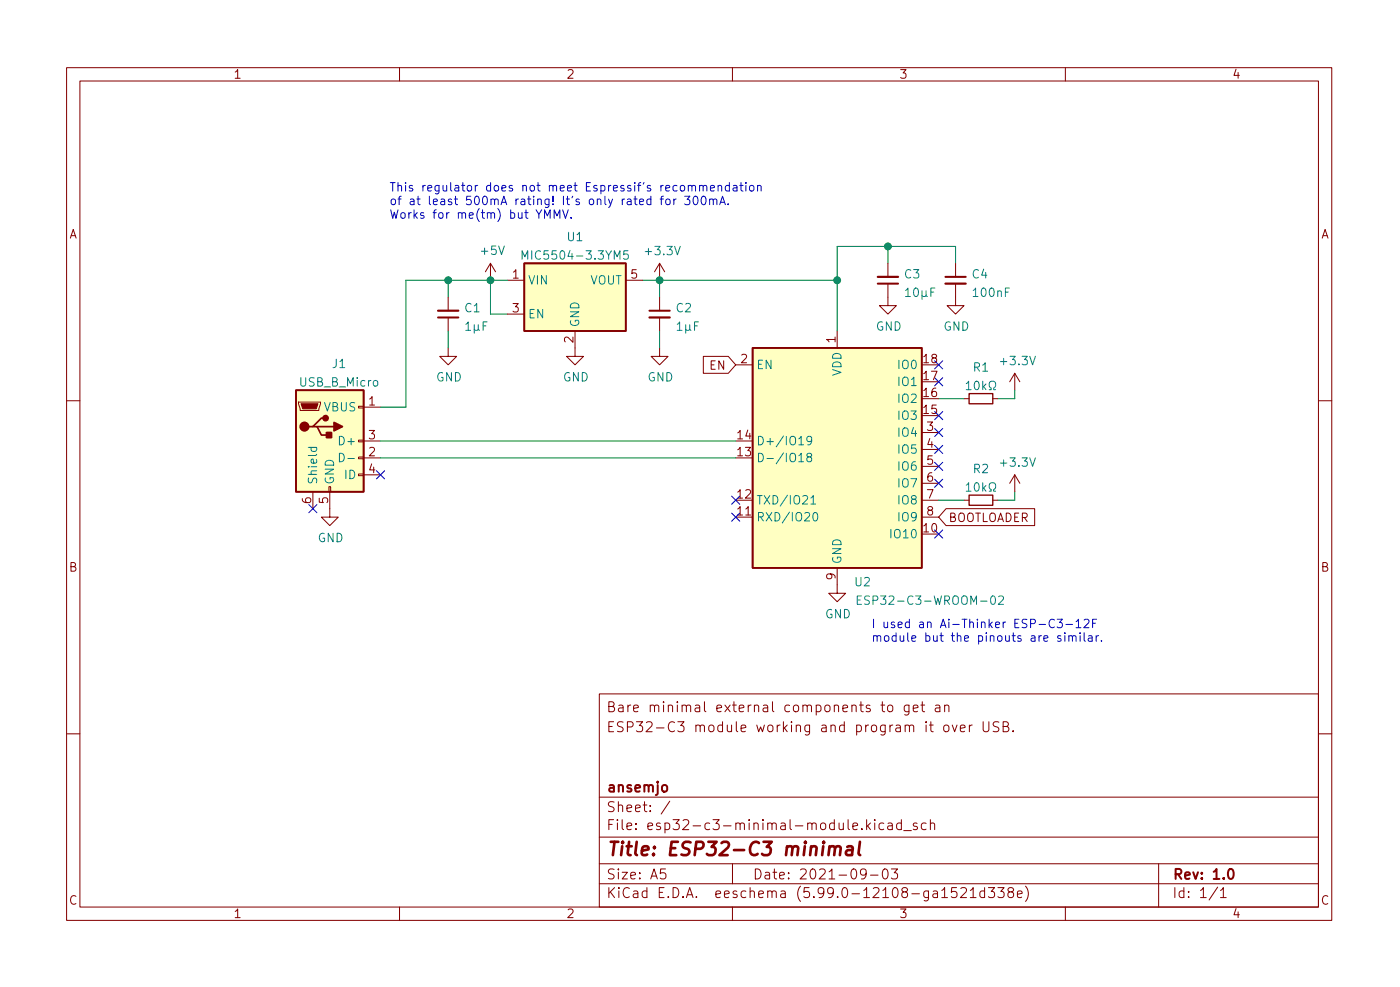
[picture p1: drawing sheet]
<svg xmlns="http://www.w3.org/2000/svg" width="210mm" height="148mm" viewBox="0 0 210 148" stroke-linecap="round" stroke-linejoin="round" font-family="sans-serif">
<g fill="none" stroke="#840000" stroke-width=".15">
<path d="M10 10.2h190v128h-190zM12 12.2h186v124h-186zM60 10.2v2M110 10.2v2M160 10.2v2M73.7 39.5l-.8 1.3M73.7 39.5v2.6M73.7 39.5l.7 1.3M99.1 39.5v2.6M99.1 39.5l-.8 1.3M99.1 39.5l.7 1.3M133.3 39.5v2.1"/>
<path d="M143.5 39.5v2.1M67.3 52.2v1.3h1.3l-1.3 1.3-1.3-1.3h1.3M67.3 44.6v2M67.3 47.7v2M76.2 42.1h2.5M76.2 47.2h2.5M86.4 49.7v3.8h1.2l-1.2 1.3-1.3-1.3h1.3M94 42.1h2.5M99.1 52.2v1.3h1.2l-1.2 1.3-1.3-1.3h1.3M99.1 44.6v2M99.1 47.7v2M105.6 53.5h3.8l1.1 1.3-1.1 1.2h-3.8z"/>
<path d="M110.5 54.8h2.5M125.7 49.7v2.5M133.3 42.6v3.3h1.3l-1.3 1.3-1.2-1.3h1.2M143.5 42.6v3.3h1.3l-1.3 1.3-1.3-1.3h1.3M144.8 59.9h.7M149.1 59.9h.8M152.4 56l-.8 1.3M152.4 56v2.6M152.4 56l.8 1.3M10 60.2h2M44.8 60.4h3.3v.2l-.2 1h-2.8zM47 73.8v2.6"/>
<path d="M49.4 73.1h.3v.7h-.3zM49.5 73.8v3.8h1.3l-1.3 1.3-1.2-1.3h1.2M53.8 71.2h.8v.2h-.8zM53.8 68.6h.8v.3h-.8zM53.8 66.1h.8v.2h-.8zM53.8 61h.8v.2h-.8zM54.6 61.1h2.5M54.6 68.7h2.5M54.6 66.2h2.5M54.6 71.3h2.5M110.5 77.6h2.5M138.4 75.1h2.6"/>
<path d="M138.4 77.6h2.6M138.4 64.9h2.6M138.4 67.5h2.6M138.4 70h2.6M138.4 72.6h2.6M142.1 76.4h13.3v2.5h-13.3l-1.1-1.3zM144.8 75.1h.7M149.1 75.1h.8M152.4 71.3v2.5M152.4 71.3l-.8 1.3M152.4 71.3l.8 1.3M198 60.2h2"/>
<path d="M125.7 85.3v3.8h1.3l-1.3 1.2-1.2-1.2h1.2M10 110.2h2M90 104.2h108v32h-108zM90 119.7h108M132.3 105.8h.6M132.5 105.3v1.3l.1 .2h.3M133.4 105.9a.41 .41 0 0 1 .7 .2v.5a.41 .41 0 0 1-.4 .3 .41 .41 0 0 1-.4-.3v-.5zM136.5 105.8v1.3a.41 .41 0 0 1-.6 .2M136.5 105.9l-.4-.1-.3 .3v.5l.1 .2h.6M137.2 106.3l.7-.1-.1-.3-.4-.1-.2 .3v.7h.6M138.3 105.8h.6M138.5 105.3v1.3l.1 .2h.3"/>
<path d="M140.5 105.9h.6l.1 .9M141.2 106.2l-.5 .1a.29 .29 0 0 0-.3 .3 .29 .29 0 0 0 .3 .2h.5M141.9 108.9a.41 .41 0 0 1 .6 .2v.5a.41 .41 0 0 1-.4 .3 .41 .41 0 0 1-.4-.3v-.5zM141.9 106a.37 .37 0 0 1 .6 .1v.7M141.9 105.8v1M143 108.8l.4 1 .3-1M144.2 109.3l.7-.1v-.3l-.5-.1-.2 .3 .1 .7h.6M145.6 108.8v1M146 108.8l-.3 .1-.1 .2M147.7 108.3v1.3l.2 .2h.3l.3-.2v-1.3M150 108.4l-.6-.1-.2 .2v.3a.71 .71 0 0 0 .7 .4l.1 .2-.1 .4h-.7M150.7 109.1l.6-.1 .1-.2v-.3l-.2-.2h-.5v1.5h.5a.4 .4 0 0 0 .3-.4 .4 .4 0 0 0-.3-.3"/>
<path d="M152.2 109.7v.1M198 110.2h2M60 136.2v2M90 132.7h108M90 129.7h108M90 125.7h108M99.9 130.4h-.7v.8l.2-.2 .5 .1 .1 .2-.1 .5-.2 .1h-.3l-.2-.1M100.6 120.3l-1.3 1.9M110 136.2v2M110 129.7v3M130.1 131.1l-.3 .3h-.3l-.3-.3v-.4l.2-.2 .4-.1 .2 .2a.99 .99 0 0 1-.3 1.3h-.3M130.2 123v1.5"/>
<path d="M130.3 124l.4 .5M130.7 131.4h1.2M130.7 123.5l-.5 .6M131.4 123v.2M131.4 123.5v1M132.7 130.5l.3-.1a.94 .94 0 0 1 0 1.5h-.1a1 1 0 0 1-.2-1.4zM132.7 123.6l-.4-.1-.3 .3v.5l.2 .2h.5M133.4 123.6h.5l.1 .9M133.9 130.4h.9l-.5 .6a.41 .41 0 0 1 .5 .3v.4l-.1 .2h-.6l-.2-.1M134 123.9l-.5 .1a.29 .29 0 0 0-.2 .3 .29 .29 0 0 0 .2 .2h.5M135.4 123.6l-.5-.1-.2 .3v.5l.1 .2h.6M135.4 123v1.5"/>
<path d="M135.7 124.7h1.2M137.7 123.6l-.3-.1-.2 .3v.2l.5 .1v.4h-.5M139.1 123.6l-.4-.1-.3 .3v.5l.1 .2h.6M139.7 123.7a.37 .37 0 0 1 .7 .1v.7M139.7 123v1.5M143.7 133.2h-.8v.8l.2-.2 .5 .1 .1 .2v.5l-.3 .1h-.3l-.2-.1M144.3 133.4l.2-.2 .5 .1a.41 .41 0 0 1 .1 .6l-.9 .8h1M145.7 133.7l.5-.5v1.5M145.7 134.7h.9M147.9 133.8l-.5-.1-.2 .3v.5l.1 .2h.6M147.9 133.2v1.5M148.4 133.2h1l-.5 .6a.41 .41 0 0 1 .5 .3v.4l-.2 .2h-.5l-.3-.1"/>
<path d="M149.9 133.2h.9l-.5 .6a.41 .41 0 0 1 .5 .3v.4l-.1 .2h-.6l-.2-.1M151.7 133.9l-.3-.3v-.2l.3-.2 .4 .1 .1 .2v.2l-.7 .3-.1 .2v.4l.3 .1h.4l.1-.2v-.5l-.3-.1M152.8 134.2l.7-.1-.1-.3-.4-.1-.2 .3 .1 .7h.5M154 133a1.72 1.72 0 0 1 0 2.3M160 136.2v2M174 129.7v6.5M182.9 133.2l-1.3 1.9M183.3 133.7l.4-.5v1.5M183.3 134.7h.9"/>
</g>
<path d="M65.8 47.7h3M97.5 46.6h3.1M131.8 42.6h3.1M142 41.6h3M99.5 118a.41 .41 0 0 1 .4-.2 .41 .41 0 0 1 .3 .3v.5a.41 .41 0 0 1-.4 .3 .41 .41 0 0 1-.4-.3zM184.6 130.6l.3-.2a.94 .94 0 0 1 0 1.5h-.1a.91 .91 0 0 1-.2-1.3z" fill="none" stroke="#840000" stroke-width=".3"/>
<path d="M124.6 127.2a.49 .49 0 0 1 .8 .1l-.1 1.1M124.6 127l-.2 1.4M125.4 127.3a.5 .5 0 0 1 .8-.2l.1 .2-.2 1.1M127.2 127.1l.2-.1 .6 .1 .1 .2-.2 1.1M128.1 127.5l-.7 .1a.4 .4 0 0 0-.4 .4 .4 .4 0 0 0 .3 .4l.7-.1M129.1 126.4l-.2 1.7 .3 .3" fill="none" stroke="#840000" stroke-width=".4"/>
<path d="M145.5 59.1h3.6v1.5h-3.6zM145.5 74.3h3.6v1.6h-3.6z" fill="none" stroke="#840000" stroke-width=".2"/>
<g fill="none" stroke="#008484" stroke-width=".15">
<path d="M78.4 38.9v-1.3l.4 1 .5-1v1.3M94.3 37.6h-.6l-.1 .6 .2-.1 .5 .1 .1 .2-.1 .4-.2 .1-.5-.1M70 48.7l.3-.4v1.3M70 49.6h.7M71.2 48.7v1.3M71.8 49.4l.2 .2M71.8 48.7v.8l-.4 .1-.2-.2M72.6 48.9h.4M73.2 48.3h-.6v1.3M101.7 48.7l.4-.4v1.3M101.7 49.6h.7M103 48.7v1.3"/>
<path d="M103.6 49.4l.2 .2M103.6 48.7l-.1 .8-.3 .1-.2-.2M104.3 48.9h.4M104.9 48.3h-.6v1.3M136 43.6l.4-.4v1.3M136 44.5h.7M137.3 43.4l.2-.2a.69 .69 0 0 1 .5 .6 .69 .69 0 0 1-.3 .7h-.1a.69 .69 0 0 1-.3-1.1zM138.5 43.7v1.2M139.1 44.3l.2 .2M139.1 43.7l-.1 .8h-.3l-.2-.2M139.8 43.8h.4M140.4 43.2h-.6v1.3"/>
<path d="M145.1 57.6l.4-.4v1.3M145.1 58.5h.7M146.4 57.3l.2-.1a.68 .68 0 0 1 .5 .7 .68 .68 0 0 1-.5 .6l-.2-.1-.1-.4zM147.6 57.2v1.3M147.7 58l.4 .5M148.1 57.7l-.5 .4M148.6 58.5h.3v-.2a.54 .54 0 0 1-.3-.8 .54 .54 0 0 1 .7-.2 .58 .58 0 0 1-.1 1v.2h.3M46.3 67.2h1.3M46.8 67.2l-.1 .3 .3 .3h.3l.2-.2v-.4M51 68a.64 .64 0 0 1 .7 .7 .64 .64 0 0 1-.7 .6zM52.2 68.8h1M120 68.4l.3-.4v1.3"/>
<path d="M120 69.3h.7M121.4 68.6l-.2-.3v-.1l.2-.2 .4 .1 .1 .2-.1 .2-.5 .2-.1 .1v.3l.2 .2h.4l.1-.2-.1-.4-.1-.1M121.8 74.8l.3-.4v1.3M121.8 75.7h.7M121.9 66l-.2 .3h-.3l-.2-.3 .1-.4 .4-.1 .1 .1a.84 .84 0 0 1-.3 1.2h-.2M122.2 77.1l.2-.2a.69 .69 0 0 1 .5 .6 .69 .69 0 0 1-.3 .6l-.1 .1a.69 .69 0 0 1-.3-1.1zM145.1 72.8l.4-.3v1.2M145.1 73.7h.7M146.4 72.6l.2-.1a.68 .68 0 0 1 .5 .6 .68 .68 0 0 1-.5 .6l-.2-.1-.1-.3zM147.6 72.5v1.2M147.7 73.3l.4 .4M148.1 72.9l-.5 .5"/>
<path d="M148.6 73.7h.3v-.2a.54 .54 0 0 1-.3-.7 .54 .54 0 0 1 .7-.3 .58 .58 0 0 1-.1 1v.2h.3M128.8 90.1h.4M129.4 89.5h-.6v1.2h.6M130.6 89.5h-.5l-.2 .1v.3l.5 .3 .2 .3-.3 .2h-.5M150 89.6l.5-.1 .1 .1 .1 .2-.8 .9h.8"/>
</g>
<path d="M65.8 46.6h3M97.5 47.7h3.1M131.8 41.6h3.1M142 42.6h3" fill="none" stroke="#840000" stroke-width=".33"/>
<g fill="#ffffc2" stroke="#ffffc2" stroke-width=".15">
<path d="M78.7 39.5h15.3v10.2h-15.3z"/>
<path d="M44.4 58.6h10.2v15.2h-10.2z"/>
<path d="M113 52.2h25.4v33.1h-25.4z"/>
</g>
<path d="M78.7 39.5h15.3v10.2h-15.3zM44.4 58.6h10.2v15.2h-10.2zM113 52.2h25.4v33.1h-25.4zM47 64h.6l.7 1.3h1.2M47.6 64h2.6M48.9 62.8h-.6l-1.3 1.2h-.6" fill="none" stroke="#840000" stroke-width=".25"/>
<g fill="#840000" stroke="#840000" stroke-width=".25">
<path d="M49 64.9h.8v.8h-.8z"/>
<path d="M50.2 63.4l1.2 .6-1.2 .7z"/>
<circle cx="45.7" cy="64" r=".63"/>
<circle cx="48.9" cy="62.8" r=".38"/>
</g>
<path d="M45.2 60.6h2.6l-.3 .8h-2z" fill="#840000" stroke="#840000" stroke-width=".15"/>
<g fill="none" stroke="#0000c2" stroke-width=".15">
<path d="M81.8 32.8v-1.3l.4 .9 .4-.9v1.3M83.2 32.8v-1.3l.5 .9 .4-.9v1.3M84.5 31.5l.4 1.3 .4-1.3M85.8 32.7v.1M99.1 29.9h.5M99.6 29.5l-.3 .1v1.1M100.1 29.9h.3l.2 .2v.4l-.2 .2h-.3l-.1-.2v-.4zM101.2 29.9v.8M101.6 29.9h-.3l-.1 .2M102.8 29.5h.8l-.4 .4 .4 .2v.5l-.2 .1h-.4l-.2-.1M103.9 28l.2-.2 .3 .1 .1 .8M104.2 29.6l.2-.1a.69 .69 0 0 1 .5 .5 .69 .69 0 0 1-.3 .7h-.1a.69 .69 0 0 1-.3-1.1z"/>
<path d="M105.1 28l.1-.2 .3 .1 .1 .8M105.1 27.8v.9M105.4 29.6l.2-.1a.68 .68 0 0 1 .4 .6 .68 .68 0 0 1-.4 .6l-.2-.1-.1-.4zM105.6 28l.2-.2 .3 .1 .1 .8M106.6 30l.2-.1h.3v.8M106.6 29.9v.8M106.7 28.3l.6-.2-.1-.2-.3-.1-.2 .2 .1 .6h.4M107.1 30.1l.2-.2h.3l.1 .8M107.8 28l.2-.2 .3 .1 .1 .8M107.8 27.8v.9M108.1 30.7l.4-1.2 .4 1.2M108.2 30.4h.6"/>
<path d="M109.4 30.6v.1M109.5 27.9l-.3-.1-.3 .3v.3l.2 .2h.4M109.5 27.4v1.3M110.1 27.9h.5l.1 .8M110.7 28.1l-.4 .1a.25 .25 0 0 0-.2 .2 .25 .25 0 0 0 .2 .3l.4-.1M111.1 27.8h.5M111.3 27.4v1.1l.3 .2M112 27.4v.1M112 27.8v.9M112.7 27.9l.3-.1 .2 .3v.3l-.2 .3-.3-.1-.1-.2v-.3zM113.8 28l.2-.2 .3 .1v.8M113.8 27.8v.9"/>
<path d="M158.3 93.1a.51 .51 0 0 0-.6 0 .51 .51 0 0 0-.1 .6 .48 .48 0 0 0 .2 .5 .48 .48 0 0 0 .5-.1M158.8 93h.8l-.5 .4 .4 .2v.5l-.2 .1h-.4l-.1-.1M159.3 95.5l-.3-.1-.2 .2 .1 .2 .4 .1v.3h-.5M159.9 95v.1M159.9 95.4v.9M160.1 93.7h1M160.5 95.5l.2-.1 .3 .1 .1 .8M160.5 95.4v.9M161.1 95.6l.1-.2 .3 .1 .1 .8M161.6 93.3l.4-.3v1.2M161.6 94.2h.7M162.2 95v.1"/>
<path d="M162.2 95.4v.9M162.8 93.1l.5-.1 .2 .1v.2l-.7 .9h.7M162.8 95v1.1l.2 .2M163.5 95.5h.5v.8M164 95.7l-.4 .1a.25 .25 0 0 0-.2 .2 .25 .25 0 0 0 .2 .3l.4-.1M164.1 93.6h.4M164.6 95.4v.9M164.7 93h-.6v1.2M165 95.4l-.2 .1-.2 .2M165.4 96.2v.1"/>
</g>
<g fill="none" stroke="#008400" stroke-width=".15">
<path d="M133.3 37v2.5M143.5 39.5v-2.5h-17.8v12.7M67.3 42.1v2.5M67.3 49.7v2.5M73.7 42.1v5.1h2.5M76.2 42.1h-15.2v19h-3.9M96.5 42.1h29.2M99.1 42.1v2.5M99.1 49.7v2.5M141 59.9h3.8M152.4 58.6v1.3h-2.5M57.1 68.7h53.4"/>
<path d="M57.1 66.2h53.4M141 75.1h3.8M152.4 73.8v1.3h-2.5"/>
</g>
<g fill="none" stroke="#000084" stroke-width=".15">
<path d="M140.4 54.2l1.2 1.2M140.4 56.7l1.2 1.2M141.6 54.2l-1.2 1.2M141.6 56.7l-1.2 1.2M46.4 75.8l1.2 1.2M47.6 75.8l-1.2 1.2M56.5 70.7l1.3 1.2M57.8 70.7l-1.3 1.2M109.9 77l1.2 1.2M109.9 74.5l1.2 1.2M111.1 77l-1.2 1.2M111.1 74.5l-1.2 1.2"/>
<path d="M140.4 79.6l1.2 1.2M140.4 71.9l1.2 1.3M140.4 69.4l1.2 1.2M140.4 66.9l1.2 1.2M140.4 64.3l1.2 1.2M140.4 61.8l1.2 1.2M141.6 79.6l-1.2 1.2M141.6 71.9l-1.2 1.3M141.6 69.4l-1.2 1.2M141.6 66.9l-1.2 1.2M141.6 64.3l-1.2 1.2M141.6 61.8l-1.2 1.2"/>
</g>
<g fill="#008400" stroke="#008400" stroke-width=".15">
<circle cx="67.3" cy="42.1" r=".51"/>
<circle cx="73.7" cy="42.1" r=".51"/>
<circle cx="99.1" cy="42.1" r=".51"/>
<circle cx="125.7" cy="42.1" r=".51"/>
<circle cx="133.4" cy="37" r=".51"/>
</g>
<text font-size="2.8" fill="#840000" x="91" y="128.5">Title: ESP32-C3 minimal</text>
<g font-size="2.1" fill="#840000">
<text x="91" y="106.9">Bare minimal external components to get an</text>
<text x="91" y="109.9">ESP32-C3 module working and program it over USB.</text>
<text x="91" y="118.9">ansemjo</text>
<text x="91" y="124.6">File: esp32-c3-minimal-module.kicad_sch</text>
<text x="91" y="121.9">Sheet: /</text>
<text x="91" y="134.8">KiCad E.D.A. eeschema (5.99.0-12108-ga1521d338e)</text>
<text x="91" y="132">Size: A5</text>
<text x="113" y="132">Date: 2021-09-03</text>
<text x="176" y="132">Rev: 1.0</text>
<text x="176" y="134.8">Id: 1/1</text>
</g>
<g font-size="1.8" fill="#840000">
<text x="35" y="11.8">1</text>
<text x="85" y="11.8">2</text>
<text x="135" y="11.8">3</text>
<text x="185" y="11.8">4</text>
<text x="10.3" y="35.8">A</text>
<text x="198.4" y="35.8">A</text>
<text x="77" y="41.8">1</text>
<text x="94.8" y="41.8">5</text>
<text x="77" y="46.9">3</text>
<text x="86.1" y="51.5" transform="rotate(-90 86.1 51.5)">2</text>
<text x="125.5" y="51.5" transform="rotate(-90 125.5 51.5)">1</text>
<text x="106.6" y="55.5">EN</text>
<text x="111.3" y="54.5">2</text>
<text x="138.7" y="59.6">16</text>
<text x="138.7" y="57.1">17</text>
<text x="138.7" y="54.5">18</text>
<text x="55.4" y="60.9">1</text>
<text x="55.4" y="65.9">3</text>
<text x="110.8" y="65.9">14</text>
<text x="138.7" y="62.1">15</text>
<text x="139.2" y="64.7">3</text>
<text x="55.4" y="68.5">2</text>
<text x="55.4" y="71">4</text>
<text x="110.8" y="68.5">13</text>
<text x="139.2" y="67.2">4</text>
<text x="139.2" y="69.8">5</text>
<text x="46.7" y="75.6" transform="rotate(-90 46.7 75.6)">6</text>
<text x="49.3" y="75.6" transform="rotate(-90 49.3 75.6)">5</text>
<text x="110.8" y="77.4">11</text>
<text x="110.8" y="74.8">12</text>
<text x="139.2" y="72.3">6</text>
<text x="139.2" y="74.8">7</text>
<text x="139.2" y="77.4">8</text>
<text x="138.7" y="79.9">10</text>
<text x="142.4" y="78.4">BOOTLOADER</text>
<text x="10.3" y="85.8">B</text>
<text x="125.5" y="87" transform="rotate(-90 125.5 87)">9</text>
<text x="198.4" y="85.8">B</text>
<text x="10.3" y="135.8">C</text>
<text x="35" y="137.8">1</text>
<text x="85" y="137.8">2</text>
<text x="135" y="137.8">3</text>
<text x="185" y="137.8">4</text>
<text x="198.4" y="135.8">C</text>
</g>
<g font-size="1.8" fill="#0000c2">
<text x="58.4" y="28.7">This regulator does not meet Espressif's recommendation</text>
<text x="58.4" y="30.8">of at least 500mA rating! It's only rated for 300mA.</text>
<text x="58.4" y="32.8">Works for me(tm) but YMMV.</text>
<text x="130.8" y="94.3">I used an Ai-Thinker ESP-C3-12F</text>
<text x="130.8" y="96.3">module but the pinouts are similar.</text>
</g>
<g font-size="1.8" fill="#008484">
<text x="72.3" y="38.3">+5V</text>
<text x="79.4" y="39">MIC5504-3.3YM5</text>
<text x="85.2" y="36.2">U1</text>
<text x="97.1" y="38.3">+3.3V</text>
<text x="135.9" y="41.8">C3</text>
<text x="146" y="41.8">C4</text>
<text x="69.8" y="46.9">C1</text>
<text x="79.2" y="42.7">VIN</text>
<text x="79.2" y="47.8">EN</text>
<text x="88.6" y="42.7">VOUT</text>
<text x="101.6" y="46.9">C2</text>
<text x="146.3" y="44.6">100nF</text>
<text x="87" y="49.2" transform="rotate(-90 87 49.2)">GND</text>
<text x="131.5" y="49.6">GND</text>
<text x="141.7" y="49.6">GND</text>
<text x="45.1" y="58">USB_B_Micro</text>
<text x="49.9" y="55.2">J1</text>
<text x="65.5" y="57.3">GND</text>
<text x="84.5" y="57.3">GND</text>
<text x="97.2" y="57.3">GND</text>
<text x="113.5" y="55.4">EN</text>
<text x="126.4" y="56.5" transform="rotate(-90 126.4 56.5)">VDD</text>
<text x="135.1" y="57.9">IO1</text>
<text x="135.1" y="55.4">IO0</text>
<text x="146.2" y="55.8">R1</text>
<text x="150.4" y="54.8">+3.3V</text>
<text x="48.7" y="61.8">VBUS</text>
<text x="135.1" y="63">IO3</text>
<text x="135.1" y="60.5">IO2</text>
<text x="135.1" y="65.6">IO4</text>
<text x="51.3" y="66.8">D+</text>
<text x="51.8" y="71.9">ID</text>
<text x="113.5" y="69.4">D-/IO18</text>
<text x="113.5" y="66.8">D+/IO19</text>
<text x="135.1" y="68.1">IO5</text>
<text x="135.1" y="70.6">IO6</text>
<text x="146.2" y="71">R2</text>
<text x="150.4" y="70.1">+3.3V</text>
<text x="47.6" y="72.8" transform="rotate(-90 47.6 72.8)">Shield</text>
<text x="50.2" y="72.8" transform="rotate(-90 50.2 72.8)">GND</text>
<text x="113.5" y="75.7">TXD/IO21</text>
<text x="135.1" y="73.2">IO7</text>
<text x="135.1" y="75.7">IO8</text>
<text x="47.7" y="81.4">GND</text>
<text x="113.5" y="78.3">RXD/IO20</text>
<text x="134.1" y="80.8">IO10</text>
<text x="135.1" y="78.3">IO9</text>
<text x="126.4" y="84.7" transform="rotate(-90 126.4 84.7)">GND</text>
<text x="128.4" y="88">U2</text>
<text x="123.9" y="92.8">GND</text>
<text x="130.4" y="90.8">ESP32-C3-WROOM-02</text>
</g>
</svg>
